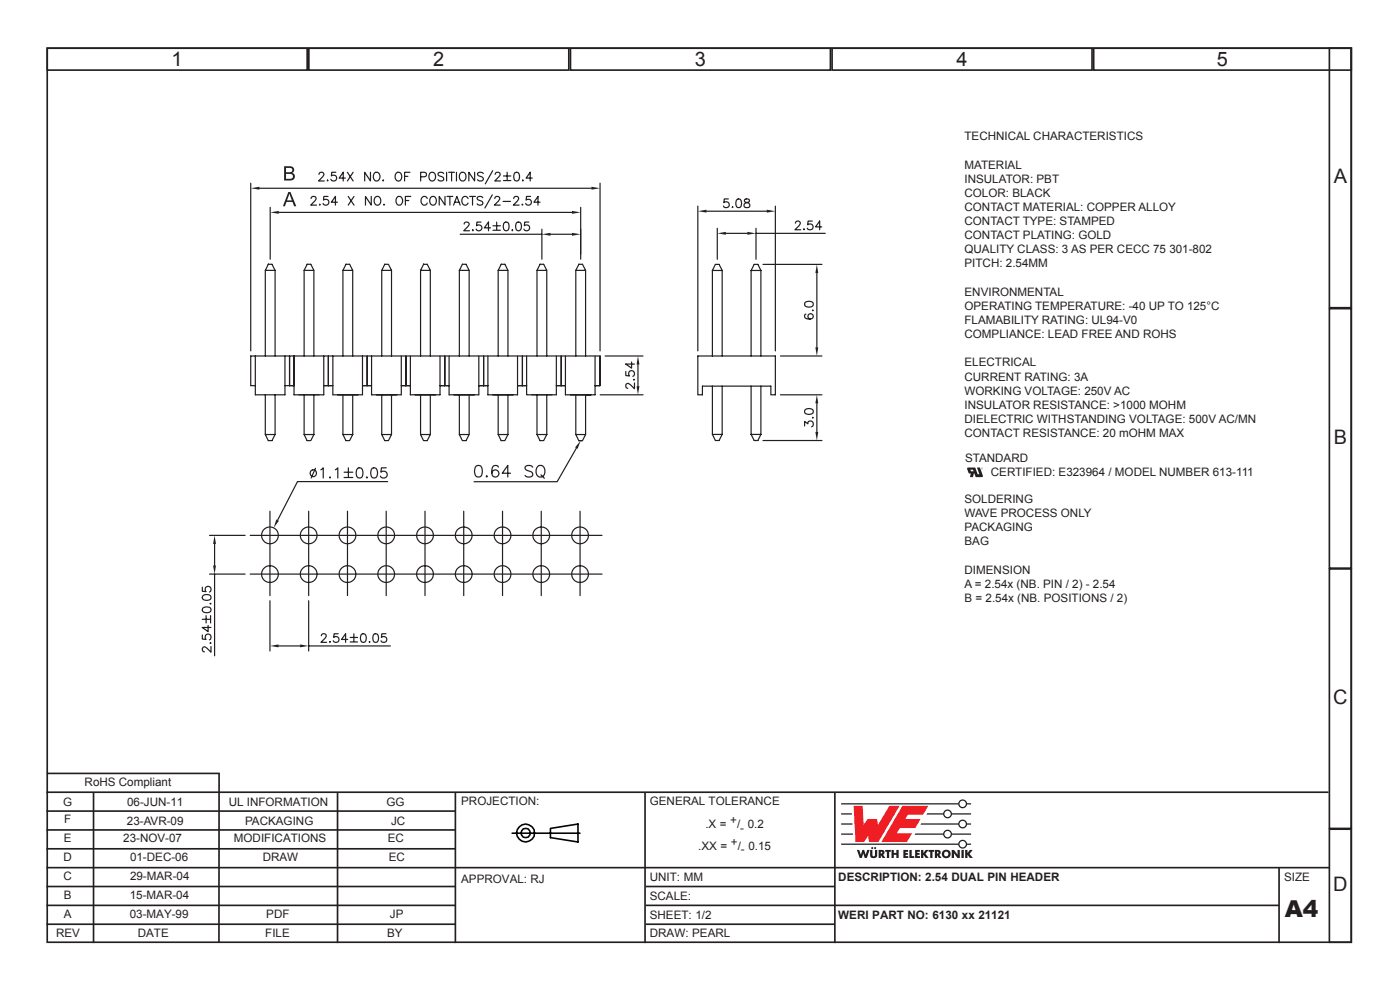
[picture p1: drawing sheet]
<svg xmlns="http://www.w3.org/2000/svg" width="297mm" height="210mm" viewBox="0 0 297 210" stroke-linecap="round" stroke-linejoin="round" font-family="sans-serif">
<!-- layer: Calque 1 -->
<g fill="none" stroke="#231f20" stroke-width=".35">
<path d="M10 10.2h276.7v189.7h-276.7zM10 10.2h55.2v4.7h-55.2zM65.5 10.2h55.2v4.7h-55.2zM121 10.2h55.2v4.7h-55.2zM176.5 10.2h55.2v4.7h-55.2zM232 10.2h54.7v4.7h-54.7zM282 10.2h4.7v55.1h-4.7zM282 65.5h4.7v55h-4.7zM282 120.7h4.7v55h-4.7zM9.8 168h272M9.8 176h86.7M9.8 172h86.7"/>
<path d="M9.9 164.1h36.7M19.8 168v32M46.5 164l-.1 36M71.6 168v32M96.6 168v32M136.8 168v32M177.1 168v32M282 175.9h4.7v24h-4.7zM9.8 192h86.7M9.8 188h86.7M9.8 196h86.7M9.8 184h272.2"/>
<path d="M9.8 180h86.7M137 192h134.3M137 188h40.1M137 196h40.1M271.3 184v16"/>
</g>
<g fill="none" stroke="#000" stroke-width=".34">
<path d="M108.6 176.7h14.4M116.8 175.7l5.8-.9v3.8l-5.8-.9z"/>
<circle cx="111.5" cy="176.7" r="1.88"/>
<circle cx="111.5" cy="176.7" r="1.02"/>
</g>
<g fill="#ee1d23">
<path d="M181.1 170.9h1.9l.2 4 .9-1.2h2l.2 1.3 2.4-4.1h2.1l-4.5 7.7h-1.9l-.2-1.3-.9 1.3h-1.8z"/>
<path d="M191.4 170.9h5.5l-1.1 1.9h-3.2l-.6 .9h3.3l-1.1 1.9h-3.3l-.6 1.1h3.2l-1.1 1.9h-5.4z"/>
</g>
<g fill="#231f20">
<path d="M181.8 180.3h.5l.3 1 .3-1h.4l.3 1 .4-1h.5l-.6 1.7h-.5l-.3-1-.3 1h-.4z"/>
<path d="M184.6 180.3h.5v1.2l.2 .1 .3-.1v-1.2h.5v1.1a.76 .76 0 0 1-.8 .6 .76 .76 0 0 1-.7-.6z"/>
<path d="M187.8 180.3h1.2v.4h-.4v1.3h-.5l.1-1.3h-.4z"/>
<path d="M189.1 180.3h.5v.6h.6v-.6h.5l-.1 1.7h-.4v-.7h-.6v.7h-.5z"/>
<path d="M191.6 180.3h1.1v.4h-.6v.2h.5v.4h-.5v.3h.6v.4h-1.1z"/>
<path d="M192.9 180.3h.5v1.3h.5v.4h-1z"/>
<path d="M194.1 180.3h1v.4h-.5v.2h.5v.4h-.5v.3h.6v.4h-1.1z"/>
<path d="M195.4 180.3h.5v.7l.5-.7h.6l-.7 .8 .7 .9h-.6l-.5-.7v.7h-.5z"/>
<path d="M197 180.3h1.2v.4h-.4v1.3h-.5v-1.3h-.3z"/>
<path d="M201.9 180.3h.5l.8 1-.1-1h.5v1.7h-.5l-.7-1.1v1.1h-.5z"/>
<path d="M204 180.3h.5v1.7h-.5z"/>
<path d="M204.7 180.3h.5v.7l.5-.7h.6l-.6 .8 .7 .9h-.6l-.6-.7v.7h-.5z"/>
<circle cx="185" cy="179.9" r=".22"/>
<circle cx="185.7" cy="179.9" r=".22"/>
</g>
<g fill="#231f20">
<path d="M186.4 180.3h.5a.55 .55 0 0 1 .7 .3 .55 .55 0 0 1-.3 .7l.5 .7h-.5l-.4-.6v.6h-.5zM186.9 180.7v.3h.2v-.2z" fill-rule="evenodd"/>
<path d="M198.3 180.3h.6a.55 .55 0 0 1 .6 .3 .55 .55 0 0 1-.2 .7l.4 .7h-.5l-.4-.6v.6h-.5zM198.8 180.7v.3h.2l.1-.2z" fill-rule="evenodd"/>
<path d="M199.8 181.1a.95 .95 0 0 1 1.9 0 .95 .95 0 0 1-1.9 0zM200.3 181.2a.5 .5 0 0 0 1 0 .5 .5 0 0 0-1 0z" fill-rule="evenodd"/>
</g>
<path d="M178.4 176.9h2.6M178.4 174.8h2.4M178.4 172.6h2.3" fill="none" stroke="#231f20" stroke-width=".27"/>
<g fill="#231f20">
<path d="M203.5 170.5a.7 .7 0 0 1 1.4 0 .7 .7 0 0 1-1.4 0zM178.4 170.4h24.9a.94 .94 0 0 1 .9-.8 .94 .94 0 0 1 1 .8h.8v.2h-.8a.94 .94 0 0 1-1 .9 .94 .94 0 0 1-.9-.9h-24.9z" fill-rule="evenodd"/>
<path d="M200.3 172.6a.7 .7 0 0 1 1.4 0 .7 .7 0 0 1-1.4 0zM196.7 172.5h3.4a.94 .94 0 0 1 .9-.8 .94 .94 0 0 1 1 .8h4v.3h-4a.94 .94 0 0 1-1 .8 .94 .94 0 0 1-.9-.8h-3.6z" fill-rule="evenodd"/>
<path d="M203.5 174.8a.7 .7 0 0 1 1.4 0 .7 .7 0 0 1-1.4 0zM195.4 174.7h7.9a.94 .94 0 0 1 .9-.9 .94 .94 0 0 1 1 .9h.8v.2h-.8a.94 .94 0 0 1-1 .8 .94 .94 0 0 1-.9-.8h-8z" fill-rule="evenodd"/>
<path d="M200.3 176.9a.7 .7 0 0 1 1.4 0 .7 .7 0 0 1-1.4 0zM194.2 176.8h5.9a.94 .94 0 0 1 .9-.8 .94 .94 0 0 1 1 .8h4v.3h-4a.94 .94 0 0 1-1 .8 .94 .94 0 0 1-.9-.8h-6.1z" fill-rule="evenodd"/>
<path d="M203.5 179.1a.7 .7 0 0 1 1.4 0 .7 .7 0 0 1-1.4 0zM178.4 178.9h24.9a.94 .94 0 0 1 .9-.8 .94 .94 0 0 1 1 .8h.8v.3h-.8a.94 .94 0 0 1-1 .8 .94 .94 0 0 1-.9-.8h-24.9z" fill-rule="evenodd"/>
</g>
<g fill="none" stroke="#231f20" stroke-width=".25">
<path d="M56.3 57.4v18.1M56.9 56v.1M56.9 56.1h.8l.7 1.3M56.9 56l-.6 1.4h2.1M58.4 57.4v18.1M64.5 57.4v18.1M65.2 56.1h.7l.7 1.3h-2.1M65.2 56l-.7 1.4M66.6 57.4v18.1M72.7 57.4v18.1M73.4 56.1h.8l.6 1.3h-2zM74.8 57.4v18.1"/>
<path d="M81 57.4v18.1M81.6 56l.8 .1 .7 1.3h-2.1zM83.1 57.4v18.1M89.2 57.4h2.1M89.2 57.4v18.1M89.9 56.1h.7l.7 1.3M89.9 56v.1M89.9 56l-.7 1.4M91.3 57.4v18.1M97.5 57.4v18.1M97.6 49.7h17.4M98.1 56.1h.8l.6 1.3h-2"/>
<path d="M98.1 56l-.6 1.4M99.5 57.4v18.1M105.7 57.4v18.1M106.3 56.1h.8l.7 1.3h-2.1zM107.8 57.4v18.1M113.9 57.4v18.1M114.6 56.1h.7l.7 1.3h-2.1zM115 48.6v6.4M116 57.4v18.1M116.8 49.7h4.5M122.2 57.4v18.1M122.8 56.1h.8l.6 1.3h-2"/>
<path d="M122.8 56l-.6 1.4M123.2 48.6v6.4M124.2 57.4v18.1M151.1 57.4l.7-1.3h.7l.7 1.3M151.1 57.4v18.1M151.1 57.4h2.1M153.2 57.4v18.1M159.3 57.4l.7-1.3h.8l.6 1.3M159.3 57.4v18.1M159.3 57.4h2.1M161.4 57.4v18.1M54.2 75.5v8.2h6.3v-8.2"/>
<path d="M62.4 75.5v8.2h6.3v-8.2M62.4 75.5v6.3h-1h1M70.6 75.5v8.2h6.3v-8.2M78.8 75.5v8.2h6.3v-8.2M87.1 75.5v8.2h6.2v-8.2M95.3 75.5v8.2h6.3v-8.2M103.5 75.5v8.2h6.3v-8.2M118 75.5v8.2h-6.3v-8.2M120 75.5v8.2h6.2v-8.2M127.3 75.5v6.3h-1.1h1.1zM127.3 75.5h-74.1v6.3h1M148 75.5h16.5v8.2h-1v-1.8h-14.5v1.8h-1z"/>
<path d="M56.3 92.2h2.1l-.7 1.3h-.8zM56.3 83.7v8.5M58.4 83.7v8.5M60.5 81.8h.9M61.4 81.8v-6.3v6.3M64.5 92.2h2.1l-.7 1.3h-.7zM64.5 83.7v8.5M66.6 83.7v8.5M68.7 81.8h1.9M69.7 81.8v-6.3v6.3M72.7 92.2h2.1l-.6 1.3h-.8zM72.7 83.7v8.5"/>
<path d="M74.8 83.7v8.5M76.9 81.8h1.9M77.9 81.8v-6.3v6.3M81 92.2h2.1l-.7 1.3h-.8zM81 83.7v8.5M83.1 83.7v8.5M85.1 81.8h2M86.1 81.8v-6.3v6.3M89.2 92.2l.7 1.3h.7l.7-1.3M89.2 83.7v8.5M89.2 92.2h2.1M91.3 83.7v8.5"/>
<path d="M93.3 81.8h2M94.4 81.8v-6.3v6.3M97.5 92.2h2l-.6 1.3h-.8zM97.5 83.7v8.5M99.5 83.7v8.5M101.6 81.8h1.9M102.6 81.8v-6.3v6.3M105.7 92.2h2.1l-.7 1.3h-.8zM105.7 83.7v8.5M107.8 83.7v8.5M109.8 81.8h1.9M110.8 81.8v-6.3v6.3"/>
<path d="M112.8 83.7h4.3M113.9 92.2h2.1l-.7 1.3h-.7zM113.9 83.7v8.5M116 83.7v8.5M118 81.8h2M119.1 81.8v-6.3v6.3M121 83.7h4.3h-1.1v8.5M122.2 83.7v8.5M122.8 93.5h.8M124.2 92.2h-2l.6 1.3M124.2 92.2l-.6 1.3h-.8M151.1 92.2l.7 1.2h.7l.7-1.2"/>
<path d="M151.1 92.2h2.1M151.1 81.9v10.3M153.2 81.9v10.3M159.3 92.2l.7 1.2h.8l.6-1.2M159.3 92.2h2.1M159.3 81.9v10.3M161.4 81.9v10.3"/>
</g>
<g fill="#231f20">
<path d="M121.3 49.4l1.9 .3-1.9 .3z"/>
<path d="M115 49.7l1.8-.3v.6z"/>
</g>
<g fill="none" stroke="#231f20" stroke-width=".25">
<path d="M57.3 44v11M59.1 45.1h62.2M98.5 47.5l.3-.4 .6 .2a.56 .56 0 0 1-.1 .8l-.9 .9h1.2M100.3 48.8v.2zM102 47.1h-.8l-.1 .8a.65 .65 0 0 1 1 0 .65 .65 0 0 1-.1 .9 .65 .65 0 0 1-1-.2M104.1 48.3h-1.4l.9-1.2v1.9M104.6 47.9h1.6M104.6 48.8h1.6M105.4 47.1v1.6M107 47.2a.6 .6 0 0 1 .9 .2 .94 .94 0 0 1-.6 1.6 1.17 1.17 0 0 1-.3-1.8zM108.7 48.8v.2zM109.6 47.2a.62 .62 0 0 1 .9 .2 .94 .94 0 0 1-.6 1.6 1.19 1.19 0 0 1-.3-1.8z"/>
<path d="M112.2 47.1h-.9l-.1 .8a.64 .64 0 0 1 1 0 .64 .64 0 0 1-.1 .9 .64 .64 0 0 1-1-.2M123.2 44v9.9"/>
</g>
<g fill="#231f20">
<path d="M121.3 44.7l1.9 .4-1.9 .3z"/>
<path d="M57.3 45.1l1.8-.4v.7z"/>
</g>
<g fill="none" stroke="#231f20" stroke-width=".25">
<path d="M53.2 38.9v35.5M55 39.9h70.5M127.3 38.9v35.5M66 42.1l.1-.3 .3-.1 .6 .1a.58 .58 0 0 1-.2 .8l-.9 .9h1.2M67.8 43.3v.2zM69.6 41.7h-.9l-.1 .8a.65 .65 0 0 1 1-.1 .65 .65 0 0 1-.1 1 .65 .65 0 0 1-1-.3M71.6 42.9h-1.3l.9-1.2v1.8M73.9 41.7l1.2 1.8M75.1 41.7l-1.2 1.8M78.8 41.7v1.8l-1.3-1.8v1.8M79.7 41.8a.92 .92 0 0 1 1.1 .6 .92 .92 0 0 1-.6 1.1 .97 .97 0 0 1-.9-.7 .97 .97 0 0 1 .4-1zM81.5 43.3v.2z"/>
<path d="M84.3 41.8a.88 .88 0 0 1 1.1 .3 .88 .88 0 0 1-.2 1.1l-.2 .2a.88 .88 0 0 1-1-.4 .88 .88 0 0 1 .2-1.1zM86 42.5h.7M87.1 41.7h-1.1v1.8M90.6 42.1a.67 .67 0 0 0-.7-.4 .67 .67 0 0 0-.6 .7v.4a.67 .67 0 0 0 .6 .7 .67 .67 0 0 0 .7-.4M91.5 41.8a.88 .88 0 0 1 1.1 .3 .88 .88 0 0 1-.2 1.1 .67 .67 0 0 1-.8 .3 .67 .67 0 0 1-.4-.7v-.7zM94.4 41.7v1.8l-1.2-1.8v1.8M94.8 41.7h1.3M95.4 41.7v1.8M96.2 43.5l.7-1.8 .7 1.8M96.5 42.9h.9M99.3 42.1a.67 .67 0 0 0-.8-.4 .67 .67 0 0 0-.5 .7v.4a.67 .67 0 0 0 .5 .7 .67 .67 0 0 0 .8-.4M99.6 41.7h1.3"/>
<path d="M100.2 41.7v1.8M102.4 41.9a.67 .67 0 0 0-.6-.3 .67 .67 0 0 0-.6 .5l.2 .3 .9 .3a.43 .43 0 0 1 0 .7 .81 .81 0 0 1-1.1-.2M104.4 41.3l-1.5 2.8M105 42.1l.1-.3 .2-.1 .5 .1 .2 .2-.3 .6-.8 .9h1.2M106.7 42.7h1.6M109 42.1l.3-.4 .6 .1a.6 .6 0 0 1-.1 .8l-.9 .9h1.2M110.7 43.4h.2zM112.6 41.7h-.9l-.1 .8a.64 .64 0 0 1 1-.1 .64 .64 0 0 1-.1 1 .64 .64 0 0 1-1-.3M114.6 42.9h-1.3l.8-1.2v1.8"/>
</g>
<g fill="#231f20">
<path d="M53.2 39.9l1.8-.3v.6z"/>
<path d="M125.5 39.6l1.8 .3-1.8 .3z"/>
</g>
<g fill="none" stroke="#231f20" stroke-width=".25">
<path d="M67.7 37l.3-.5 .6 .2a.57 .57 0 0 1-.1 .8l-.9 .9h1.2M69.5 38.2v.2zM71.2 36.5h-.8l-.1 .8a.65 .65 0 0 1 1 0 .65 .65 0 0 1-.2 1 .65 .65 0 0 1-.9-.3M73.3 37.8h-1.4l.9-1.3v1.9M73.7 36.5l1.2 1.9M74.9 36.5l-1.2 1.9M78.6 36.5v1.9l-1.2-1.9v1.9M79.5 36.6a.87 .87 0 0 1 1.1 .4 .87 .87 0 0 1-.2 1.1l-.2 .2a.89 .89 0 0 1-1-.4 .89 .89 0 0 1 .2-1.1zM81.3 38.2v.2zM84.2 36.6a.87 .87 0 0 1 1 .4 .87 .87 0 0 1-.2 1.1l-.1 .2a.92 .92 0 0 1-1.1-.5 .92 .92 0 0 1 .4-1.2zM85.8 37.4h.7M87 36.5h-1.2v1.9"/>
<path d="M89.2 37.5l1.1-.1 .2-.2-.1-.5-.4-.2h-.8v1.9M91.2 36.8a.68 .68 0 0 1 .7-.2 .68 .68 0 0 1 .5 .6v.5a.7 .7 0 0 1-.7 .7 .7 .7 0 0 1-.7-.7zM94.1 36.8a.68 .68 0 0 0-.6-.3 .68 .68 0 0 0-.6 .5l.2 .2 .9 .4a.43 .43 0 0 1 0 .7 .81 .81 0 0 1-1.1-.2M94.7 36.5v1.9M95.2 36.5h1.2M95.8 36.5v1.9M96.8 36.5v1.9M97.6 36.8a.68 .68 0 0 1 .8-.2 .68 .68 0 0 1 .4 .6v.5a.7 .7 0 0 1-.7 .7 .7 .7 0 0 1-.6-.7zM100.7 36.5v1.9l-1.2-1.9v1.9M102.5 36.8a.69 .69 0 0 0-.6-.3 .69 .69 0 0 0-.6 .5l.2 .2 .8 .4 .2 .5a.79 .79 0 0 1-1.2 0M104.5 36.2l-1.5 2.8M105.1 37v-.3l.3-.2 .6 .2a.56 .56 0 0 1-.2 .8l-.8 .9h1.2"/>
<path d="M106.8 37.3h1.6M106.8 38.3h1.6M107.6 36.5v1.6M109.2 36.6a.61 .61 0 0 1 .9 .3 .93 .93 0 0 1-.6 1.5 .99 .99 0 0 1-.4-1.5zM110.9 38.2v.2zM112.9 37.8h-1.3l.9-1.3v1.9"/>
</g>
<path d="M123.2 93.5l-.7 1.7-.5-.3z" fill="#231f20"/>
<path d="M152.2 48.4v6.6M154 49.5h4.5M160.4 48.4v6.6M160.4 49.5h14.7M101 98.8a.83 .83 0 0 1 1.2 .4 2.16 2.16 0 0 1-.2 1.9 .83 .83 0 0 1-1.2-.4 1.99 1.99 0 0 1 .2-1.9zM105.7 99.1a.73 .73 0 0 0-1-.3 1.99 1.99 0 0 0 0 2.3 .76 .76 0 0 0 1.1-.3 .76 .76 0 0 0-.5-1.1 .76 .76 0 0 0-1 .7M113 99.1a.91 .91 0 0 0-.9-.4 .91 .91 0 0 0-.7 .6l.2 .4 .9 .3a.59 .59 0 0 1 .5 .5 .59 .59 0 0 1-.2 .6 1.15 1.15 0 0 1-1.4-.2M114.2 98.8a1.15 1.15 0 0 1 1.3 .5 1.15 1.15 0 0 1 0 1.3 .91 .91 0 0 1-1 .6 .91 .91 0 0 1-.8-.9 1.49 1.49 0 0 1 .5-1.5zM122.3 95.1l-4.1 7.1h-17.6M103.3 101v.2l-.2-.1zM108.3 100.4h-1.7l1.1-1.7v2.5M114.8 100.7l.7 .7" fill="none" stroke="#231f20" stroke-width=".25"/>
<g fill="#231f20">
<path d="M152.2 49.5l1.8-.3v.6z"/>
<path d="M158.5 49.2l1.9 .3-1.9 .3z"/>
</g>
<path d="M148 43.7v30.7M149.9 44.8h12.8M164.5 43.7v30.7M168.7 47.3l.4-.4h.3l.3 .2a.58 .58 0 0 1-.2 .8l-.9 .8h1.3M170.6 48.6v.1zM172.3 46.9h-.9l-.1 .8a.65 .65 0 0 1 1 0 .65 .65 0 0 1-.1 1 .65 .65 0 0 1-.9-.3M174.3 48.1h-1.3l.9-1.2v1.8" fill="none" stroke="#231f20" stroke-width=".25"/>
<g fill="#231f20">
<path d="M162.7 44.5l1.8 .3-1.8 .3z"/>
<path d="M148 44.8l1.9-.3v.6z"/>
</g>
<path d="M154.5 42.2h-.9v.8a.65 .65 0 0 1 .9 0 .65 .65 0 0 1-.1 1 .65 .65 0 0 1-.9-.3M155.4 43.9v.1zM156.4 42.3a.56 .56 0 0 1 .8 .3 .92 .92 0 0 1-.6 1.4 1.18 1.18 0 0 1-.2-1.7zM158 42.3a.35 .35 0 0 0 .2 .6 .69 .69 0 0 1 .7 .2 .69 .69 0 0 1 .1 .8l-.4 .1-.7-.1a.69 .69 0 0 1 .1-.8 .69 .69 0 0 1 .7-.2 .35 .35 0 0 0 .2-.6zM161.9 56.1h12.5M173.3 57.9v15.8M165.6 75.5h8.8" fill="none" stroke="#231f20" stroke-width=".25"/>
<g fill="#231f20">
<path d="M173 73.7h.6l-.3 1.8z"/>
<path d="M173.3 56.1l.3 1.8h-.6z"/>
</g>
<path d="M128.4 75.5h8M135.3 77.3v4.6M170.8 64.2a1.47 1.47 0 0 1 1.6 0 .61 .61 0 0 1-.2 .9 .93 .93 0 0 1-1.5-.7zM171 66.6a.53 .53 0 0 0-.2 .8 1.05 1.05 0 0 0 1.7-.3 .57 .57 0 0 0-.6-.6 .57 .57 0 0 0-.5 .6 .57 .57 0 0 0 .5 .6M172.4 65.8v.1zM127.3 83.7h9.1" fill="none" stroke="#231f20" stroke-width=".25"/>
<g fill="#231f20">
<path d="M135.3 75.5l.4 1.8h-.7z"/>
<path d="M135 81.9h.7l-.4 1.8z"/>
</g>
<path d="M132.8 78.8v.9h.7a.64 .64 0 0 1 0-.9 .64 .64 0 0 1 1 .1 .64 .64 0 0 1-.3 .9M134 76.8v1.3l-1.2-.9h1.8M134.4 80.5h.2zM134.6 81.2v1.3l-.9-.9a.55 .55 0 0 0-.9-.1v.5l.4 .4M161.9 93.4h12.5M165.6 83.7h8.8M173.3 85.6v6" fill="none" stroke="#231f20" stroke-width=".25"/>
<g fill="#231f20">
<path d="M173.3 83.7l.3 1.9h-.6z"/>
<path d="M173 91.6h.6l-.3 1.8z"/>
</g>
<path d="M170.7 90.4v-1l.7 .5a.61 .61 0 0 1 1-.4 .61 .61 0 0 1-.2 1M170.8 86.9a1.16 1.16 0 0 1 1.7 .3v.2a1 1 0 0 1-1.5 .4 .59 .59 0 0 1-.2-.9zM172.4 88.6h.1zM44.4 113.6h7.6M45.5 115.4v4.6M53.1 113.6h74.6M44.4 121.8h7.6M45.5 121.8v17.3M53.1 121.8h74.6" fill="none" stroke="#231f20" stroke-width=".25"/>
<g fill="#231f20">
<path d="M45.5 113.6l.3 1.8h-.6z"/>
<path d="M45.2 120h.6l-.3 1.8z"/>
</g>
<g fill="none" stroke="#231f20" stroke-width=".25">
<path d="M57.3 108.4v17.9M65.5 108.4v17.9M73.7 108.4v17.9M81.9 108.4v17.9M90.2 108.4v17.9M42.9 134.7v.9h.8a.65 .65 0 0 1 0-.9 .65 .65 0 0 1 1 .1 .65 .65 0 0 1-.3 .9M42.9 124.6v.8l.8 .1a.64 .64 0 0 1 0-1 .64 .64 0 0 1 1 .2 .64 .64 0 0 1-.3 .9M42.9 131.4h1.6M43 129a1.16 1.16 0 0 1 1.8 .3v.1a1.06 1.06 0 0 1-1.9 0zM43 126.4a1.14 1.14 0 0 1 1.8 .2v.2a1.06 1.06 0 0 1-1.9 0zM43.7 130.6v1.5M44.1 132.7v1.3l-1.2-.9h1.9"/>
<path d="M44.7 136.3v.2zM44.7 128v.1zM44.7 130.6v1.5M44.8 137.1v1.3l-.9-.9-.6-.3-.4 .4v.3l.5 .4M57.3 127.4v10.7M59.1 137h4.6M65.5 127.4v10.7M65.5 137h17.3"/>
<circle cx="57.3" cy="121.8" r="1.79"/>
<circle cx="65.5" cy="121.8" r="1.78"/>
<circle cx="73.7" cy="121.8" r="1.79"/>
<circle cx="81.9" cy="121.8" r="1.78"/>
<circle cx="90.2" cy="121.8" r="1.79"/>
</g>
<g fill="#231f20">
<path d="M57.3 137l1.8-.3v.6z"/>
<path d="M63.7 136.7l1.8 .3-1.8 .3z"/>
</g>
<g fill="none" stroke="#231f20" stroke-width=".25">
<path d="M68.2 134.9l.3-.5 .6 .2a.58 .58 0 0 1-.1 .8l-.9 .9h1.2M70 136.1v.2zM71.7 134.4h-.8l-.1 .8a.65 .65 0 0 1 1 0 .65 .65 0 0 1-.2 1 .65 .65 0 0 1-.9-.3M73.8 135.6h-1.4l.9-1.2v1.9M74.3 135.2h1.6M74.3 136.2h1.6M75.1 134.4v1.6M76.7 134.5a.62 .62 0 0 1 .9 .3 .92 .92 0 0 1-.6 1.5 1.17 1.17 0 0 1-.3-1.8zM78.4 136.1v.2zM79.3 134.5a.6 .6 0 0 1 .9 .3 .92 .92 0 0 1-.6 1.5 1.18 1.18 0 0 1-.3-1.8zM81.9 134.4h-.9l-.1 .8a.65 .65 0 0 1 1 0 .65 .65 0 0 1-.1 1 .65 .65 0 0 1-1-.3"/>
<circle cx="73.7" cy="113.6" r="1.79"/>
</g>
<path d="M58.6 110.2l.6 .3-1.1 1.5z" fill="#231f20"/>
<g fill="none" stroke="#231f20" stroke-width=".25">
<path d="M66.9 99.3l-.9 2.1M68.1 99.7l.5-.5v2.2M71.1 99.7l.6-.5v2.2M73.9 99.2v1.9M75.9 99.3a.68 .68 0 0 1 1 .4 1.78 1.78 0 0 1-.2 1.6 .71 .71 0 0 1-1-.3 1.75 1.75 0 0 1 .2-1.7zM78.9 99.3a.7 .7 0 0 1 1.1 .4 1.37 1.37 0 0 1-.5 1.7h-.2a1.15 1.15 0 0 1-.5-1.7zM81.9 99.2h-1l-.1 1a.76 .76 0 0 1 1.2 0 .76 .76 0 0 1-.2 1.1 .76 .76 0 0 1-1.1-.3M69.9 101.3h.2zM73 100.2h1.8M73 101.3h1.8M77.7 101.3h.2zM82.2 102.2h-19.1l-4.2 8.1"/>
<path d="M98.4 108.4v17.9M106.6 108.4v17.9M114.8 108.4v17.9M123.1 108.4v17.9"/>
<circle cx="57.3" cy="113.6" r="1.79"/>
<circle cx="65.5" cy="113.6" r="1.78"/>
<circle cx="66.5" cy="100.3" r=".71"/>
<circle cx="81.9" cy="113.6" r="1.78"/>
<circle cx="90.2" cy="113.6" r="1.79"/>
<circle cx="98.4" cy="113.6" r="1.78"/>
<circle cx="106.6" cy="113.6" r="1.79"/>
<circle cx="114.8" cy="113.6" r="1.78"/>
<circle cx="123" cy="113.6" r="1.79"/>
<circle cx="98.4" cy="121.8" r="1.78"/>
<circle cx="106.6" cy="121.8" r="1.79"/>
<circle cx="114.8" cy="121.8" r="1.78"/>
<circle cx="123" cy="121.8" r="1.79"/>
</g>
<g fill="#231f20">
<path d="M208.3 99.3l.1 .1z"/>
<path d="M61.2 40.7h.4l1.3 3.1h-.5l-.4-1h-1.2l-.4 1h-.4zM61.4 41l-.5 1.5h1z"/>
<path d="M60.3 35.3h1.1a.77 .77 0 0 1 .9 .4 .77 .77 0 0 1-.3 1 .85 .85 0 0 1 .5 1.1 .85 .85 0 0 1-1.1 .5h-1.1zM60.7 35.6v.9h.6a.5 .5 0 0 0 .7-.5 .5 .5 0 0 0-.7-.4zM60.7 36.9v1h.7a.56 .56 0 0 0 .8-.5 .56 .56 0 0 0-.8-.5z"/>
<path d="M208.2 99.4a.16 .16 0 0 1 .3 0 .16 .16 0 0 1-.3 0zM208.1 99.4a.2 .2 0 0 0 .4 0 .2 .2 0 0 0-.4 0z"/>
<path d="M205.9 99.6h.5l.1 .4h-.5zM205.2 99.2v.2l.3 1h.4l-.1 .8h.6l.2-.8 .4 .8 1.5-.1v-.2l-.6-1.7h-.6l.5 1.4h-.4l-.5-1.4z"/>
</g>
<text font-size="4.9" fill="#231f20" x="272.6" y="194.5">A4</text>
<g font-size="4.2" fill="#231f20">
<text x="36.4" y="14">1</text>
<text x="91.9" y="14">2</text>
<text x="147.4" y="14">3</text>
<text x="202.9" y="14">4</text>
<text x="258.2" y="14">5</text>
<text x="282.9" y="38.8">A</text>
<text x="282.9" y="94.1">B</text>
<text x="282.8" y="149.3">C</text>
<text x="282.8" y="189">D</text>
</g>
<g font-size="2.5" fill="#231f20">
<text x="204.6" y="29.8">TECHNICAL CHARACTERISTICS</text>
<text x="204.6" y="35.7">MATERIAL</text>
<text x="204.6" y="38.7">INSULATOR: PBT</text>
<text x="204.6" y="41.7">COLOR: BLACK</text>
<text x="204.6" y="44.7">CONTACT MATERIAL: COPPER ALLOY</text>
<text x="204.6" y="47.7">CONTACT TYPE: STAMPED</text>
<text x="204.6" y="50.7">CONTACT PLATING: GOLD</text>
<text x="204.6" y="53.7">QUALITY CLASS: 3 AS PER CECC 75</text>
<text x="248.1" y="53.7">301-802</text>
<text x="204.6" y="56.7">PITCH: 2.54MM</text>
<text x="204.6" y="62.7">ENVIRONMENTAL</text>
<text x="204.6" y="65.7">OPERATING TEMPERATURE: -40 UP TO 125°C</text>
<text x="204.6" y="68.7">FLAMABILITY RATING: UL94-V0</text>
<text x="204.6" y="71.7">COMPLIANCE: LEAD FREE AND ROHS</text>
<text x="204.6" y="77.7">ELECTRICAL</text>
<text x="204.6" y="80.7">CURRENT RATING: 3A</text>
<text x="204.6" y="83.7">WORKING VOLTAGE: 250V AC</text>
<text x="204.6" y="86.7">INSULATOR RESISTANCE: &gt;1000 MOHM</text>
<text x="204.6" y="89.7">DIELECTRIC WITHSTANDING VOLTAGE: 500V AC/MN</text>
<text x="204.6" y="92.7">CONTACT RESISTANCE: 20 mOHM MAX</text>
<text x="204.7" y="98">STANDARD</text>
<text x="210.2" y="101">CERTIFIED: E323964 / MODEL NUMBER 613-111</text>
<text x="204.6" y="106.7">SOLDERING</text>
<text x="204.6" y="109.7">WAVE PROCESS ONLY</text>
<text x="204.6" y="112.7">PACKAGING</text>
<text x="204.6" y="115.7">BAG</text>
<text x="204.6" y="121.7">DIMENSION</text>
<text x="204.6" y="124.7">A = 2.54x (NB. PIN / 2) - 2.54</text>
<text x="204.6" y="127.7">B = 2.54x (NB. POSITIONS / 2)</text>
<text x="17.9" y="166.8">RoHS Compliant</text>
<text x="13.4" y="171">G</text>
<text x="27" y="171">06-JUN-11</text>
<text x="48.5" y="171">UL INFORMATION</text>
<text x="82" y="171">GG</text>
<text x="97.8" y="170.8">PROJECTION:</text>
<text x="137.8" y="170.8">GENERAL TOLERANCE</text>
<text x="13.5" y="178.7">E</text>
<text x="13.6" y="174.6">F</text>
<text x="26.1" y="178.7">23-NOV-07</text>
<text x="26.9" y="175">23-AVR-09</text>
<text x="49.6" y="178.7">MODIFICATIONS</text>
<text x="52" y="175">PACKAGING</text>
<text x="82.3" y="178.7">EC</text>
<text x="83" y="175">JC</text>
<text x="149.6" y="175.6">.X =</text>
<text x="154.9" y="174.8">+</text>
<text x="155.1" y="179.4">+</text>
<text x="156.4" y="175.6">/ 0.2</text>
<text x="157" y="176.4">-</text>
<text x="13.4" y="182.7">D</text>
<text x="27.6" y="182.7">01-DEC-06</text>
<text x="55.7" y="182.7">DRAW</text>
<text x="82.5" y="182.7">EC</text>
<text x="148.1" y="180.2">.XX =</text>
<text x="156.5" y="180.2">/ 0.15</text>
<text x="157.2" y="181">-</text>
<text x="13.4" y="186.7">C</text>
<text x="13.5" y="190.8">B</text>
<text x="27.5" y="190.8">15-MAR-04</text>
<text x="27.6" y="186.7">29-MAR-04</text>
<text x="97.8" y="187.3">APPROVAL: RJ</text>
<text x="137.8" y="190.9">SCALE:</text>
<text x="137.8" y="186.8">UNIT: MM</text>
<text x="177.8" y="186.8">DESCRIPTION: 2.54 DUAL PIN HEADER</text>
<text x="272.4" y="186.8">SIZE</text>
<text x="13.5" y="194.8">A</text>
<text x="27.5" y="194.8">03-MAY-99</text>
<text x="56.5" y="194.8">PDF</text>
<text x="82.7" y="194.8">JP</text>
<text x="137.8" y="194.8">SHEET: 1/2</text>
<text x="177.8" y="194.8">WERI PART NO: 6130 xx 21121</text>
<text x="11.9" y="198.8">REV</text>
<text x="29.2" y="198.8">DATE</text>
<text x="56.3" y="198.8">FILE</text>
<text x="82.1" y="198.8">BY</text>
<text x="137.8" y="198.8">DRAW: PEARL</text>
</g>
</svg>
